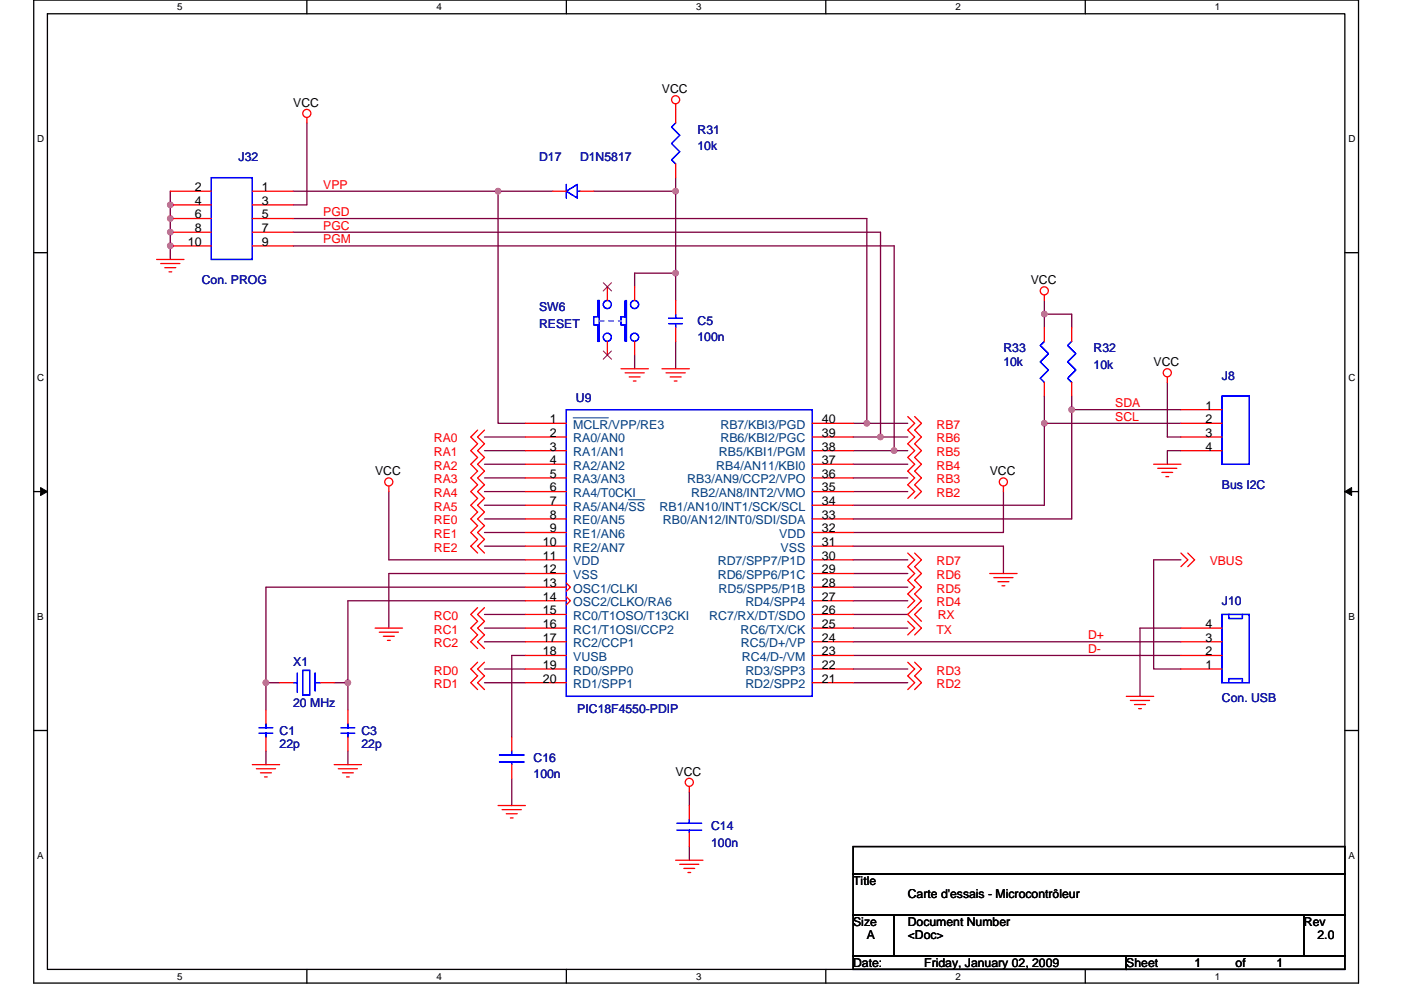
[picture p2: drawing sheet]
<svg xmlns="http://www.w3.org/2000/svg" width="297mm" height="210mm" viewBox="0 0 297 210" stroke-linecap="round" stroke-linejoin="round" font-family="sans-serif">
<path d="M7.2 0h280.8v208.5h-280.8zM10.1 2.9h275v202.7h-275z" fill="none" stroke="#000" stroke-width=".28"/>
<g fill="#fff">
<path d="M37.5 .3h1.2v2.3h-1.2z"/>
<path d="M37.5 205.9h1.2v2.3h-1.2z"/>
</g>
<path d="M65.1 0v2.9M65.1 205.6v2.9" fill="none" stroke="#000" stroke-width=".28"/>
<g fill="#fff">
<path d="M92.6 .3h1.1v2.3h-1.1z"/>
<path d="M92.6 205.9h1.1v2.3h-1.1z"/>
</g>
<path d="M120.1 0v2.9M120.1 205.6v2.9" fill="none" stroke="#000" stroke-width=".28"/>
<g fill="#fff">
<path d="M147.6 .3h1.1v2.3h-1.1z"/>
<path d="M147.6 205.9h1.1v2.3h-1.1z"/>
</g>
<path d="M175.1 0v2.9M175.1 205.6v2.9" fill="none" stroke="#000" stroke-width=".28"/>
<g fill="#fff">
<path d="M202.6 .3h1.1v2.3h-1.1z"/>
<path d="M202.6 205.9h1.1v2.3h-1.1z"/>
</g>
<path d="M230.1 0v2.9M230.1 205.6v2.9" fill="none" stroke="#000" stroke-width=".28"/>
<g fill="#fff">
<path d="M257.6 .3h1.2v2.3h-1.2z"/>
<path d="M257.6 205.9h1.2v2.3h-1.2z"/>
<path d="M7.9 28.3h1.5v2.3h-1.5z"/>
<path d="M285.9 28.3h1.5v2.3h-1.5z"/>
<path d="M7.9 78.9h1.5v2.3h-1.5z"/>
<path d="M285.9 78.9h1.5v2.3h-1.5z"/>
</g>
<path d="M7.2 53.6h2.9M285.1 53.6h2.9" fill="none" stroke="#000" stroke-width=".28"/>
<g fill="#fff">
<path d="M7.9 129.6h1.4v2.3h-1.4z"/>
<path d="M285.9 129.6h1.3v2.3h-1.3z"/>
</g>
<path d="M7.2 104.3h2.9M285.1 104.3h2.9" fill="none" stroke="#000" stroke-width=".28"/>
<path d="M8.6 103.4l1.5 .9-1.5 .8zM285.1 104.3l1.5-.9v1.7z" fill="#000" stroke="#000" stroke-width=".21"/>
<g fill="#fff">
<path d="M7.9 180.3h1.4v2.3h-1.4z"/>
<path d="M285.9 180.3h1.4v2.3h-1.4z"/>
</g>
<path d="M7.2 154.9h2.9M285.1 154.9h2.9M180.9 179.6h104.2v5.7h-104.2zM180.9 185.3h104.2v8.7h-104.2zM180.9 194h8.7v8.7h-8.7zM189.6 194h86.9v8.7h-86.9zM276.5 194h8.6v8.7h-8.6zM180.9 202.7h57.9v2.9h-57.9zM238.8 202.7h46.3v2.9h-46.3z" fill="none" stroke="#000" stroke-width=".28"/>
<g fill="none" stroke="#800040" stroke-width=".28">
<path d="M65.1 26.1v17.4h-2.9M143.3 37.7v2.9M36.1 40.6v14.4M62.2 49.3h124.5v43.4M62.2 52.2h127.4v43.4M62.2 46.4h121.6v43.4M62.2 40.6h43.4M105.6 40.6v49.2h5.8M105.6 40.6h11.6M125.9 40.6h17.4M143.3 40.6v17.3M134.6 60.8v-2.9h8.7v5.8"/>
<path d="M134.6 75.3v2.9M143.3 72.4v5.8M221.4 63.7v2.9M221.4 66.6v2.9M221.4 66.6h5.8v2.9M102.7 92.7h8.7M102.7 95.6h8.7M102.7 98.5h8.7M180.9 92.7h5.8M180.9 98.5h11.6M180.9 89.8h2.9M180.9 95.6h8.7"/>
<path d="M183.8 89.8h8.7M186.7 92.7h5.8M189.6 95.6h2.9M221.4 89.8h29M221.4 84v5.8M221.4 89.8v17.4h-40.5M227.2 84v2.9M227.2 86.9h23.2M227.2 86.9v23.2h-46.3M247.5 81.1v11.6h2.9M250.4 95.6h-2.9v2.9M82.4 104.3v14.4h29"/>
<path d="M102.7 101.4h8.7M102.7 104.3h8.7M102.7 107.2h8.7M102.7 110.1h8.7M102.7 112.9h8.7M102.7 115.8h8.7M180.9 118.7h11.6M180.9 101.4h11.6M180.9 104.3h11.6M180.9 115.8h31.8v5.8M212.7 104.3v8.6h-31.8M250.4 118.7h-5.8v23.2h5.8"/>
<path d="M102.7 130.3h8.7M102.7 133.2h8.7M102.7 136.1h8.7M111.4 139h-2.9v17.4M111.4 124.5h-55v20.3M111.4 127.4h-37.6v17.4M111.4 121.6h-29v11.6M180.9 139h69.5M180.9 136.1h69.5M180.9 133.2h11.6M180.9 130.3h11.6M180.9 121.6h11.6"/>
<path d="M180.9 124.5h11.6M180.9 127.4h11.6M250.4 133.2h-8.7v14.5M56.4 144.8v5.8M56.4 144.8h2.9M56.4 159.3v2.9M70.9 144.8h2.9M73.8 144.8v5.8M73.8 159.3v2.9M102.7 141.9h8.7M102.7 144.8h8.7M180.9 141.9h11.6"/>
<path d="M180.9 144.8h11.6M108.5 165.1v5.8M146.2 179.6v2.9M146.2 168v2.9"/>
</g>
<g fill="#f0f" stroke="#f0f" stroke-width=".28">
<circle cx="36.1" cy="52.1" r=".57"/>
<circle cx="36.1" cy="46.3" r=".57"/>
<circle cx="36.1" cy="43.5" r=".57"/>
<circle cx="36.1" cy="49.2" r=".57"/>
<circle cx="143.2" cy="40.6" r=".57"/>
<circle cx="143.2" cy="57.9" r=".57"/>
<circle cx="186.7" cy="92.7" r=".57"/>
<circle cx="105.6" cy="40.6" r=".57"/>
<circle cx="221.4" cy="89.8" r=".57"/>
<circle cx="221.4" cy="66.6" r=".57"/>
<circle cx="227.2" cy="86.9" r=".57"/>
<circle cx="73.7" cy="144.8" r=".57"/>
<circle cx="56.4" cy="144.8" r=".57"/>
<circle cx="189.6" cy="95.6" r=".57"/>
<circle cx="183.8" cy="89.8" r=".57"/>
</g>
<g fill="none" stroke="#f00" stroke-width=".28">
<path d="M65.1 24.9v1.2M143.3 22v4.1M143.3 34.8v2.9M33.2 55h5.8M34.1 55.9h4M34.9 56.8h2.4M35.8 57.7h.6M36.1 40.6h8.7M36.1 43.5h8.7M36.1 46.4h8.7M36.1 49.3h8.7M36.1 52.2h8.7"/>
<path d="M53.5 40.6h8.7M53.5 43.5h8.7M53.5 46.4h8.7M53.5 49.3h8.7M53.5 52.2h8.7M117.2 40.6h2.9M123 40.6h2.9M128.8 60.8v2.9M128.8 72.4v2.9M131.7 78.2h5.8M132.5 79.1h4.1M133.4 79.9h2.3"/>
<path d="M134.6 60.8v2.9M134.6 72.4v2.9M140.4 78.2h5.8M141.2 79.1h4.1M142.1 79.9h2.3M143.3 63.7v2.9M143.3 69.5v2.9M221.4 62.6v1.1M221.4 69.5v2.9M227.2 69.5v2.9M247.5 79.9v1.2M101.3 91.2l-1.5 1.5 1.5 1.4-1.5 1.5 1.5 1.4-1.5 1.5 1.5 1.4-1.5 1.5 1.5 1.4-1.5 1.5 1.5 1.4-1.5 1.5 1.5 1.4-1.5 1.5 1.5 1.4-1.5 1.4 1.5 1.5-1.5 1.4 1.5 1.5"/>
<path d="M102.7 91.2l-1.4 1.5 1.4 1.4-1.4 1.5 1.4 1.4-1.4 1.5 1.4 1.4-1.4 1.5 1.4 1.4-1.4 1.5 1.4 1.4-1.4 1.5 1.4 1.4-1.4 1.5 1.4 1.4-1.4 1.4 1.4 1.5-1.4 1.4 1.4 1.5M111.4 89.8h8.7M111.4 92.7h8.7M111.4 95.6h8.7M111.4 98.5h8.7M134.3 80.8h.5M143 80.8h.5M172.2 89.8h8.7M172.2 92.7h8.7M172.2 95.6h8.7M172.2 98.5h8.7M192.5 88.3l1.4 1.5-1.4 1.4 1.4 1.5-1.4 1.4 1.4 1.5-1.4 1.4 1.4 1.5-1.4 1.4 1.4 1.5-1.4 1.4 1.4 1.5-1.4 1.4"/>
<path d="M193.9 88.3l1.5 1.5-1.5 1.4 1.5 1.5-1.5 1.4 1.5 1.5-1.5 1.4 1.5 1.5-1.5 1.4 1.5 1.5-1.5 1.4 1.5 1.5-1.5 1.4M221.4 81.1v2.9M227.2 81.1v2.9M244.6 98.5h5.8M245.5 99.3h4M250.4 86.9h8.7M250.4 89.8h8.7M250.4 92.7h8.7M250.4 95.6h8.7M82.4 103.1v1.2M111.4 101.4h8.7M111.4 104.3h8.7"/>
<path d="M111.4 107.2h8.7M111.4 110.1h8.7M111.4 112.9h8.7M111.4 115.8h8.7M111.4 118.7h8.7M172.2 101.4h8.7M172.2 104.3h8.7M172.2 107.2h8.7M172.2 110.1h8.7M172.2 112.9h8.7M172.2 115.8h8.7M172.2 118.7h8.7"/>
<path d="M192.5 117.3l1.4 1.4-1.4 1.5 1.4 1.4-1.4 1.5 1.4 1.4-1.4 1.5 1.4 1.4-1.4 1.5M193.9 117.3l1.5 1.4-1.5 1.5 1.5 1.4-1.5 1.5 1.5 1.4-1.5 1.5 1.5 1.4-2.9 2.9 2.9 2.9-1.5 1.5M212.7 103.1v1.2M246.3 100.2h2.3M247.2 101.1h.6M250.4 117.3l1.4 1.4-1.4 1.5M251.8 117.3l1.5 1.4-1.5 1.5M79.5 133.2h5.8M80.4 134.1h4.1M81.3 135h2.3M82.1 135.8h.6M101.3 128.9l-1.5 1.4 1.5 1.5-1.5 1.4 1.5 1.5-1.5 1.4 1.5 1.5"/>
<path d="M102.7 128.9l-1.4 1.4 1.4 1.5-1.4 1.4 1.4 1.5-1.4 1.4 1.4 1.5M111.4 121.6h8.7M111.4 124.5h8.7M111.4 127.4h8.7M111.4 130.3h8.7M111.4 133.2h8.7M111.4 136.1h8.7M111.4 139h8.7M120.1 123.7l.8 .8-.8 .9M120.1 126.6l.8 .8-.8 .9M172.2 121.6h8.7M172.2 124.5h8.7"/>
<path d="M172.2 127.4h8.7M172.2 130.3h8.7M172.2 133.2h8.7M172.2 136.1h8.7M172.2 139h8.7M192.5 131.8l1.4 1.4-1.4 1.5M195.4 128.9l-1.5 1.4 1.5 1.5M209.8 121.6h5.8M210.7 122.5h4.1M211.6 123.4h2.3M212.4 124.2h.6M250.4 133.2h8.7"/>
<path d="M250.4 136.1h8.7M250.4 139h8.7M56.4 150.6v2.9M56.4 156.4v2.9M59.3 144.8h2.9M68 144.8h2.9M73.8 150.6v2.9M73.8 156.4v2.9M101.3 140.5l-1.5 1.4 1.5 1.5-1.5 1.4 1.5 1.5M102.7 140.5l-1.4 1.4 1.4 1.5-1.4 1.4 1.4 1.5M108.5 156.4v2.9M111.4 144.8h8.7"/>
<path d="M111.4 141.9h8.7M172.2 144.8h8.7M172.2 141.9h8.7M192.5 140.5l1.4 1.4-1.4 1.5 1.4 1.4-1.4 1.5M193.9 140.5l1.5 1.4-1.5 1.5 1.5 1.4-1.5 1.5M238.8 147.7h5.8M239.7 148.6h4M240.5 149.4h2.4M241.4 150.3h.6M250.4 141.9h8.7M53.5 162.2h5.8M54.4 163h4"/>
<path d="M55.2 163.9h2.3M56.1 164.8h.6M70.9 162.2h5.7M71.7 163h4.1M72.6 163.9h2.3M73.5 164.8h.5M105.6 170.9h5.8M106.5 171.7h4M107.3 172.6h2.4M108.2 173.5h.6M108.5 162.2v2.9M146.2 170.9v2.9"/>
<path d="M146.2 176.7v2.9M146.2 166.8v1.2M143.3 182.5h5.7M144.1 183.3h4.1M145 184.2h2.3M145.9 185.1h.5"/>
<circle cx="65.1" cy="24.1" r=".86"/>
<circle cx="143.2" cy="21.2" r=".86"/>
<circle cx="221.4" cy="61.7" r=".86"/>
<circle cx="247.5" cy="79.1" r=".86"/>
<circle cx="82.4" cy="102.2" r=".86"/>
<circle cx="212.7" cy="102.2" r=".86"/>
<circle cx="146.1" cy="165.9" r=".86"/>
</g>
<g fill="none" stroke="#00f" stroke-width=".28">
<path d="M44.8 37.7h8.7v17.3h-8.7zM120.1 39.1v2.9M143.3 26.1l-.9 .8 1.7 1.8-1.7 1.7 1.7 1.8-1.7 1.7 .9 .9M120.1 40.6l2.3-1.5v2.9zM122.4 40.6h.6M126.7 63.7h.3v8.7h-.3v-3.5h-.8v-1.7h.8zM132.5 63.7v3.5h-.8v1.7h.8v3.5M132.8 63.7v8.7M141.8 68.6h2.9M141.8 67.5h2.9M143.3 66.6v.9M143.3 68.6v.9"/>
<path d="M221.4 72.4l-.8 .9 1.7 1.7-1.7 1.8 1.7 1.7-1.7 1.7 .8 .9M227.2 72.4l-.8 .9 1.7 1.7-1.7 1.8 1.7 1.7-1.7 1.7 .8 .9M120.1 86.9h52.1v60.8h-52.1zM259.1 84h5.8v14.5h-5.8zM259.1 130.3h5.8v14.5h-5.8zM260.5 130.3v.9h2.9v-.9M54.9 155.5h2.9M54.9 154.4h2.9M56.4 153.5v.9M56.4 155.5v.9M62.2 144.8h.8M62.2 146.8h.1"/>
<path d="M63 142.8v4M64.2 142.2h1.5v5.2h-1.5zM66.8 146.5h.1M66.8 144.8h1.2M66.8 142.8v3.7M67.7 146.5h.1M72.3 154.4h2.9M72.3 155.5h2.9M73.8 155.5v.9M73.8 153.5v.9M108.5 159.3v.8M260.5 144.8v-.9h2.9v.9"/>
<path d="M105.9 160.1h5.2M105.9 161.6h5.2M108.5 161.6v.6M143.5 174.6h5.3M143.5 176.1h5.3M146.2 176.1v.6M146.2 173.8v.8"/>
<circle cx="128.8" cy="64.6" r=".86"/>
<circle cx="128.8" cy="71.5" r=".86"/>
<circle cx="134.5" cy="71.5" r=".86"/>
<circle cx="134.5" cy="64.6" r=".86"/>
</g>
<path d="M121.5 88.6h7.5M133.2 106h3.6" fill="none" stroke="#004080" stroke-width=".21"/>
<path d="M127 68.1h4.7M131.7 68.1h.1" fill="none" stroke="#fff" stroke-width=".21" stroke-dasharray="1 1 1 1 1 1 1 1"/>
<path d="M127 68.1h4.7M131.7 68.1h.1" fill="none" stroke="#00f" stroke-width=".21" stroke-dasharray="1 1 1 1 1 1 1 1"/>
<path d="M127.9 60l1.8 1.7M129.6 60l-1.7 1.7M127.9 74.4l1.8 1.8M129.6 74.4l-1.7 1.8" fill="none" stroke="#804000" stroke-width=".21"/>
<g font-size="2.6">
<text x="62.2" y="22.6">VCC</text>
<text x="140.4" y="19.7">VCC</text>
<text x="41.3" y="40.5">2</text>
<text x="55.5" y="40.5">1</text>
<text x="41.3" y="43.4">4</text>
<text x="41.3" y="46.3">6</text>
<text x="55.5" y="43.4">3</text>
<text x="55.5" y="46.3">5</text>
<text x="39.9" y="52.1">10</text>
<text x="41.3" y="49.2">8</text>
<text x="55.5" y="49.2">7</text>
<text x="55.5" y="52.1">9</text>
<text x="218.5" y="60.3">VCC</text>
<text x="244.6" y="77.6">VCC</text>
<text x="116.6" y="89.8">1</text>
<text x="174.2" y="89.8">40</text>
<text x="255.6" y="86.9">1</text>
<text x="255.6" y="89.8">2</text>
<text x="116.6" y="92.7">2</text>
<text x="116.6" y="95.6">3</text>
<text x="174.2" y="95.6">38</text>
<text x="174.2" y="92.7">39</text>
<text x="255.6" y="92.7">3</text>
<text x="255.6" y="95.6">4</text>
<text x="79.5" y="100.8">VCC</text>
<text x="116.6" y="98.4">4</text>
<text x="116.6" y="101.3">5</text>
<text x="174.2" y="101.3">36</text>
<text x="174.2" y="98.4">37</text>
<text x="209.8" y="100.8">VCC</text>
<text x="116.6" y="104.2">6</text>
<text x="116.6" y="107.1">7</text>
<text x="174.2" y="107.1">34</text>
<text x="174.2" y="104.2">35</text>
<text x="116.6" y="110">8</text>
<text x="116.6" y="112.9">9</text>
<text x="174.2" y="112.9">32</text>
<text x="174.2" y="110">33</text>
<text x="115.1" y="115.8">10</text>
<text x="115.1" y="118.7">11</text>
<text x="174.2" y="118.7">30</text>
<text x="174.2" y="115.8">31</text>
<text x="115.1" y="121.6">12</text>
<text x="115.1" y="124.5">13</text>
<text x="174.2" y="121.6">29</text>
<text x="174.2" y="124.5">28</text>
<text x="115.1" y="127.4">14</text>
<text x="115.1" y="130.3">15</text>
<text x="174.2" y="130.3">26</text>
<text x="174.2" y="127.4">27</text>
<text x="115.1" y="133.2">16</text>
<text x="115.1" y="136.1">17</text>
<text x="174.2" y="136.1">24</text>
<text x="174.2" y="133.2">25</text>
<text x="255.6" y="136.1">3</text>
<text x="255.6" y="133.2">4</text>
<text x="115.1" y="139">18</text>
<text x="115.1" y="141.9">19</text>
<text x="174.2" y="141.9">22</text>
<text x="174.2" y="139">23</text>
<text x="255.6" y="141.9">1</text>
<text x="255.6" y="139">2</text>
<text x="115.1" y="144.8">20</text>
<text x="174.2" y="144.8">21</text>
<text x="143.3" y="164.5">VCC</text>
<text x="180.9" y="187.7">Title</text>
<text x="192.5" y="190.6">Carte d'essais - Microcontrôleur</text>
<text x="180.9" y="196.4">Size</text>
<text x="192.5" y="196.4">Document Number</text>
<text x="276.5" y="196.4">Rev</text>
<text x="183.8" y="199.3">A</text>
<text x="192.5" y="199.3">&lt;Doc&gt;</text>
<text x="279.3" y="199.3">2.0</text>
<text x="180.9" y="205">Date:</text>
<text x="196" y="205">Friday, January 02, 2009</text>
<text x="238.8" y="205">Sheet</text>
<text x="253.3" y="205">1</text>
<text x="262" y="205">of</text>
<text x="270.7" y="205">1</text>
</g>
<g font-size="2.6" fill="#000080">
<text x="147.9" y="28.4">R31</text>
<text x="50.6" y="34.2">J32</text>
<text x="114.3" y="34.2">D17</text>
<text x="123" y="34.2">D1N5817</text>
<text x="147.9" y="31.9">10k</text>
<text x="42.8" y="60.3">Con. PROG</text>
<text x="114.3" y="66.1">SW6</text>
<text x="114.3" y="69.5">RESET</text>
<text x="147.9" y="69">C5</text>
<text x="147.9" y="72.4">100n</text>
<text x="212.7" y="74.7">R33</text>
<text x="212.7" y="77.6">10k</text>
<text x="231.9" y="74.7">R32</text>
<text x="231.9" y="78.2">10k</text>
<text x="259.1" y="80.5">J8</text>
<text x="122.1" y="85.2">U9</text>
<text x="259.1" y="103.7">Bus I2C</text>
<text x="259.1" y="128.3">J10</text>
<text x="62.2" y="141.4">X1</text>
<text x="259.1" y="148.9">Con. USB</text>
<text x="59.3" y="155.8">C1</text>
<text x="62.2" y="150">20 MHz</text>
<text x="76.6" y="155.8">C3</text>
<text x="122.4" y="151.2">PIC18F4550-PDIP</text>
<text x="59.3" y="158.7">22p</text>
<text x="76.6" y="158.7">22p</text>
<text x="113.1" y="161.6">C16</text>
<text x="113.1" y="165.1">100n</text>
<text x="150.8" y="176.1">C14</text>
<text x="150.8" y="179.6">100n</text>
</g>
<g font-size="2.6" fill="#f00">
<text x="68.5" y="40">VPP</text>
<text x="68.5" y="45.8">PGD</text>
<text x="68.5" y="48.7">PGC</text>
<text x="68.5" y="51.6">PGM</text>
<text x="236.5" y="89.2">SCL</text>
<text x="236.5" y="86.3">SDA</text>
<text x="92" y="93.9">RA0</text>
<text x="198.6" y="91">RB7</text>
<text x="198.6" y="93.9">RB6</text>
<text x="92" y="96.8">RA1</text>
<text x="92" y="99.7">RA2</text>
<text x="198.6" y="99.7">RB4</text>
<text x="198.6" y="96.8">RB5</text>
<text x="92" y="102.5">RA3</text>
<text x="92" y="105.4">RA4</text>
<text x="198.6" y="102.5">RB3</text>
<text x="198.6" y="105.4">RB2</text>
<text x="92" y="108.3">RA5</text>
<text x="92" y="111.2">RE0</text>
<text x="92" y="114.1">RE1</text>
<text x="92" y="117">RE2</text>
<text x="198.6" y="119.9">RD7</text>
<text x="256.5" y="119.9">VBUS</text>
<text x="198.6" y="122.8">RD6</text>
<text x="198.6" y="125.7">RD5</text>
<text x="92" y="131.5">RC0</text>
<text x="198.6" y="128.6">RD4</text>
<text x="198.8" y="131.2">RX</text>
<text x="92" y="134.4">RC1</text>
<text x="92" y="137.3">RC2</text>
<text x="198.6" y="134.4">TX</text>
<text x="230.7" y="135.6">D+</text>
<text x="92" y="143.1">RD0</text>
<text x="198.6" y="143.1">RD3</text>
<text x="230.7" y="138.5">D-</text>
<text x="92" y="146">RD1</text>
<text x="198.6" y="146">RD2</text>
</g>
<g font-size="2.6" fill="#004080">
<text x="121.5" y="91">MCLR/VPP/RE3</text>
<text x="121.5" y="93.9">RA0/AN0</text>
<text x="152.7" y="93.9">RB6/KBI2/PGC</text>
<text x="152.7" y="91">RB7/KBI3/PGD</text>
<text x="121.5" y="96.8">RA1/AN1</text>
<text x="121.5" y="99.6">RA2/AN2</text>
<text x="151.9" y="99.6">RB4/AN11/KBI0</text>
<text x="152.4" y="96.8">RB5/KBI1/PGM</text>
<text x="121.5" y="102.5">RA3/AN3</text>
<text x="121.5" y="105.4">RA4/T0CKI</text>
<text x="145.7" y="102.5">RB3/AN9/CCP2/VPO</text>
<text x="146.6" y="105.4">RB2/AN8/INT2/VMO</text>
<text x="121.5" y="108.3">RA5/AN4/SS</text>
<text x="121.5" y="111.2">RE0/AN5</text>
<text x="139.8" y="108.3">RB1/AN10/INT1/SCK/SCL</text>
<text x="140.6" y="111.2">RB0/AN12/INT0/SDI/SDA</text>
<text x="121.5" y="114.1">RE1/AN6</text>
<text x="121.5" y="117">RE2/AN7</text>
<text x="121.5" y="119.9">VDD</text>
<text x="152.2" y="119.9">RD7/SPP7/P1D</text>
<text x="165.2" y="114.1">VDD</text>
<text x="165.5" y="117">VSS</text>
<text x="121.5" y="122.8">VSS</text>
<text x="121.5" y="125.7">OSC1/CLKI</text>
<text x="152.2" y="122.8">RD6/SPP6/P1C</text>
<text x="152.3" y="125.7">RD5/SPP5/P1B</text>
<text x="121.5" y="128.6">OSC2/CLKO/RA6</text>
<text x="121.5" y="131.5">RC0/T1OSO/T13CKI</text>
<text x="150.4" y="131.5">RC7/RX/DT/SDO</text>
<text x="158" y="128.6">RD4/SPP4</text>
<text x="121.5" y="134.4">RC1/T1OSI/CCP2</text>
<text x="121.5" y="137.3">RC2/CCP1</text>
<text x="157" y="134.4">RC6/TX/CK</text>
<text x="157.1" y="137.3">RC5/D+/VP</text>
<text x="121.5" y="140.2">VUSB</text>
<text x="121.5" y="143.1">RD0/SPP0</text>
<text x="157.3" y="140.2">RC4/D-/VM</text>
<text x="158" y="143.1">RD3/SPP3</text>
<text x="121.5" y="146">RD1/SPP1</text>
<text x="158" y="146">RD2/SPP2</text>
</g>
<g font-size="2.1">
<text x="37.5" y="2.2">5</text>
<text x="92.6" y="2.2">4</text>
<text x="147.6" y="2.2">3</text>
<text x="202.6" y="2.2">2</text>
<text x="257.6" y="2.2">1</text>
<text x="7.9" y="30.1">D</text>
<text x="285.9" y="30.1">D</text>
<text x="7.9" y="80.8">C</text>
<text x="285.9" y="80.8">C</text>
<text x="7.9" y="131.4">B</text>
<text x="285.9" y="131.4">B</text>
<text x="7.9" y="182.1">A</text>
<text x="285.9" y="182.1">A</text>
<text x="37.5" y="207.8">5</text>
<text x="92.6" y="207.8">4</text>
<text x="147.6" y="207.8">3</text>
<text x="202.6" y="207.8">2</text>
<text x="257.6" y="207.8">1</text>
</g>
</svg>
